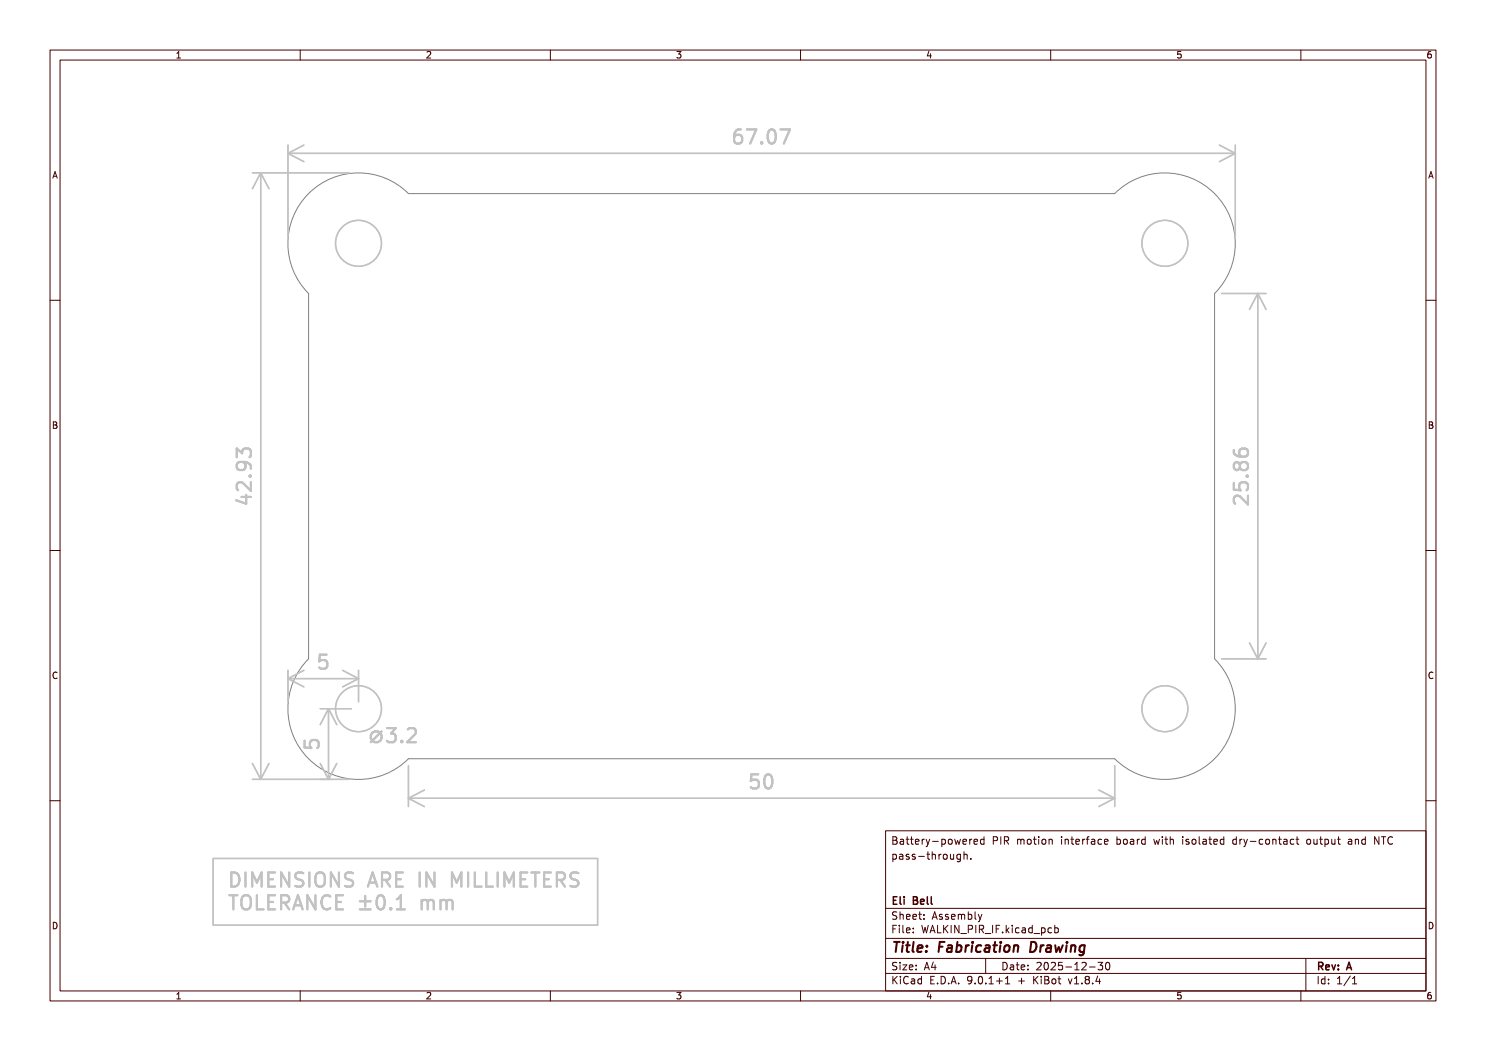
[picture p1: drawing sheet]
<svg xmlns="http://www.w3.org/2000/svg" width="297mm" height="210mm" viewBox="0 0 297 210" stroke-linecap="round" stroke-linejoin="round" font-family="sans-serif">
<path d="M61.7 38.7a14.1 14.1 0 0 1 19.9 0h141.2a14.1 14.1 0 0 1 20 0 14.1 14.1 0 0 1 0 19.9v73a14.1 14.1 0 0 1 0 20 14.1 14.1 0 0 1-20 0h-141.2a14.1 14.1 0 0 1-19.9 0 14.1 14.1 0 0 1 0-20v-73a14.1 14.1 0 0 1 0-19.9z" fill="none" stroke="#818181" stroke-width=".2"/>
<g fill="none" stroke="#c2c2c2" stroke-width=".28">
<path d="M50.5 34.5h19.3M52.1 34.5v121.2M52.1 34.5l1.7 3.2M52.1 34.5l-1.6 3.2M57.6 29v18.3M57.6 30.6h189.3M57.6 30.6l3.1 1.7M60.7 29l-3.1 1.6M243.7 29l3.2 1.6M246.9 29v18.2M246.9 30.6l-3.2 1.7M244.2 58.6h8.8"/>
<path d="M251.4 58.6v73M251.4 58.6l1.6 3.2M251.4 58.6l-1.7 3.2M57.6 133.9v6.3M57.6 135.6h14.1M57.6 135.6l3.1 1.7M60.7 133.9l-3.1 1.7M68.5 133.9l3.2 1.7M71.7 133.9v6.3M71.7 135.6l-3.2 1.7M244.2 131.6h8.8M249.7 128.5l1.7 3.1"/>
<path d="M253 128.5l-1.6 3.1M50.5 155.7h19.3M50.5 152.5l1.6 3.2M53.8 152.5l-1.7 3.2M64 141.6h6.2M64 152.5l1.7 3.2M65.7 141.6v14.1M65.7 141.6l1.6 3.2M65.7 141.6l-1.7 3.2M67.3 152.5l-1.6 3.2M81.6 153v8.2M81.6 159.5h141.2"/>
<path d="M81.6 159.5l3.2 1.7M84.8 157.9l-3.2 1.6M219.6 157.9l3.2 1.6M222.8 153v8.2M222.8 159.5l-3.2 1.7M42.6 171.5h76.8v13.4h-76.8z"/>
<circle cx="71.7" cy="48.6" r="4.6"/>
<circle cx="232.8" cy="48.6" r="4.6"/>
<circle cx="71.7" cy="141.6" r="4.6"/>
<circle cx="232.8" cy="141.6" r="4.6"/>
</g>
<g fill="none" stroke="#c2c2c2" stroke-width=".42">
<path d="M148.1 25.9a1.12 1.12 0 0 0-1.4 1.2v1l.3 .4 .8 .2 .4-.3 .1-.9-.2-.4-.8-.2-.6 .6M149.3 25.9h1.9l-1.3 2.8M152.2 28.4l.2 .1-.2 .2M152.2 28.4l-.1 .1 .1 .2M152.2 28.4v.3M153.7 26.1a.67 .67 0 0 1 .7-.2 .67 .67 0 0 1 .5 .5 1.66 1.66 0 0 1-.5 2.3 .72 .72 0 0 1-.8-.6 2.42 2.42 0 0 1 .1-2zM156 25.9h1.9l-1.2 2.8M47.3 91.4v-1.8l1.1 1a.77 .77 0 0 1 .5-1h.7l.4 .3 .1 1.1-.2 .4M48.3 99.3h1.8M48.5 92.3l.6 .5v.6l-.6 .5h-.6l-.4-.2-.2-.9 .3-.4a1.87 1.87 0 0 1 2.5 .7v.6M49.2 98.9v1.7l-2-.6M49.9 95.1l.1-.1 .1 .1"/>
<path d="M49.9 95.1l.1 .2 .1-.2M49.9 95.1h.2M50.1 96.3v1.8l-1.6-1.6a.77 .77 0 0 0-1.2 .4v.7l.3 .4M246.6 96.5v1.3l1.3 .2-.2-.4 .1-1 .4-.2 1 .1 .2 .4v.7l-.2 .4M246.6 89.9a1.12 1.12 0 0 0 1.2 1.3h1.1l.4-.2 .1-.8-.2-.4-1-.2-.4 .3-.1 .8 .5 .5M247.8 92.9l-.5-.6-.4 .2-.3 .4 .1 .8a.59 .59 0 0 0 .7 .2 .59 .59 0 0 0 .4-.5M247.8 92.9l.6-.6h.5l.5 .6v.5l-.5 .5-.8-.1-.3-.4M247.8 92.9v.5M249.2 95.1h.2M249.2 95.1l.1-.1 .1 .1M249.2 95.1l.1 .2 .1-.2M249.4 99v1.8l-1.6-1.6a.77 .77 0 0 0-1.2 .4v.7l.3 .4"/>
<path d="M65.3 130.8h-1.4l-.1 1.4 .4-.3 .9 .1 .3 .4-.1 1-.4 .2h-.7l-.4-.2M60.9 148v1.3l1.3 .2-.3-.4 .2-1 .4-.2 .9 .1 .3 .4v.7l-.3 .4M76.3 146.2l-2.2 2.1M77.3 145.5h1.8l-1 1.1a.77 .77 0 0 1 1 .5v.7l-.3 .4-.2 .1h-.9l-.4-.3M80.3 148l.1 .2-.1 .1M80.3 148l-.1 .2 .1 .1M80.3 148v.3M81.5 145.7l.4-.2h.7a.77 .77 0 0 1 .4 1.2l-1.6 1.6h1.7M151.5 154.7h-1.3l-.1 1.4 .4-.3 .9 .1 .3 .4-.2 1-.4 .2h-.6l-.4-.2M153 155a.67 .67 0 0 1 .7-.3 .67 .67 0 0 1 .5 .6 1.66 1.66 0 0 1-.5 2.2 .72 .72 0 0 1-.8-.5 2.42 2.42 0 0 1 .1-2zM45.8 178.9h1.6M46.2 174.3a1.49 1.49 0 0 1 1.6 1 1.49 1.49 0 0 1-.5 1.7l-1.1 .2z"/>
<path d="M46.6 178.9v2.8M48.4 179.3a.95 .95 0 0 1 1.1-.4 .95 .95 0 0 1 .6 .9v1a.94 .94 0 0 1-.9 .9 .94 .94 0 0 1-.9-.9zM49.1 174.3v2.9M50.4 177.2v-2.9l.9 2.1 1-2.1v2.9M51.3 178.9v2.8h1.4M53.6 175.7h1M55 174.3h-1.4v2.9h1.4M55 178.9h-1.4v2.8h1.4M57.8 174.3v2.9l-1.6-2.9v2.9M60.6 174.5l-1.1-.2a.69 .69 0 0 0-.5 .7 .69 .69 0 0 0 .5 .7 1.04 1.04 0 0 1 1.1 .7 .72 .72 0 0 1-.5 .8l-1.1-.2M61.8 174.3v2.9M63 178.9v2.8l-1.6-2.8v2.8"/>
<path d="M63.2 174.7a.95 .95 0 0 1 1.1-.4 .95 .95 0 0 1 .6 1v.9a.94 .94 0 0 1-.9 1 .94 .94 0 0 1-1-1zM66 179.2a1.05 1.05 0 0 0-1.2-.2 1.05 1.05 0 0 0-.5 1.1 1.2 1.2 0 0 0 .3 1.3 1.2 1.2 0 0 0 1.3 .2l.1-.2M67.7 174.3v2.9l-1.6-2.9v2.9M68.6 178.9h-1.4v2.8h1.4M70.6 174.5l-1.1-.2a.69 .69 0 0 0-.6 .7 .69 .69 0 0 0 .6 .7 1.04 1.04 0 0 1 1.1 .7 .72 .72 0 0 1-.6 .8l-1-.2M73 179v2.2M73.5 177.2l1-2.9 .9 2.9M73.8 176.4h1.3M75.7 179a.67 .67 0 0 1 1.1 .4 1.66 1.66 0 0 1-.6 2.3 .72 .72 0 0 1-.8-.5 2.2 2.2 0 0 1 .3-2.2zM76.4 175.8h1a.77 .77 0 0 0 .6-.7 .77 .77 0 0 0-.6-.8h-1v2.9M77 175.8l1 1.4M79.2 175.7h.9"/>
<path d="M79.3 179.7l.8-.8v2.8M80.5 174.3h-1.3v2.9h1.3M83.9 174.3v2.9M84.3 179.8v1.9M86.8 174.3v2.9l-1.6-2.9v2.9M88 179.8v1.9M90.3 177.2v-2.9l1 2.1 .9-2.1v2.9M93.6 174.3v2.9M94.9 174.3v2.9h1.3M97.2 174.3v2.9h1.3M99.5 174.3v2.9M100.8 177.2v-2.9l1 2.1 .9-2.1v2.9"/>
<path d="M104 175.7h1M105.4 174.3h-1.4v2.9h1.4M106.2 174.3h1.6M107 174.3v2.9M108.7 175.7h1M110.1 174.3h-1.4v2.9h1.4M111.3 175.8h1.1a.77 .77 0 0 0 .5-.7 .77 .77 0 0 0-.5-.8h-1.1v2.9M112 175.8l.9 1.4M115.6 174.5l-1.1-.2a.69 .69 0 0 0-.5 .7 .69 .69 0 0 0 .5 .7 1.04 1.04 0 0 1 1.1 .7 .72 .72 0 0 1-.5 .8l-1.1-.2M53.6 180.2h1M56.2 180.4h1.1a.77 .77 0 0 0 .5-.8 .77 .77 0 0 0-.5-.7h-1.1v2.8M56.9 180.4l.9 1.3"/>
<path d="M58.6 181.7l.9-2.8 1 2.8M58.9 180.9h1.3M67.2 180.2h1M71.9 181.7h2.2M71.9 180.1h2.2M78.1 181.4l.1 .2-.1 .1M78.1 181.4l-.1 .2 .1 .1M78.1 181.4v.3M79.3 181.7h1.6M84.3 180.1a.7 .7 0 0 1 1.2 .1M85.5 180.2l.4-.4 .7 .2 .1 .2v1.5M85.5 180.2v1.5"/>
<path d="M88 180.1a.7 .7 0 0 1 1.3 .1M89.3 180.2l.4-.4 .6 .2 .2 .2v1.5M89.3 180.2v1.5"/>
<circle cx="75.2" cy="147.2" r="1.12"/>
</g>
<g fill="none" stroke="#480000" stroke-width=".2">
<path d="M10 10h277v190h-277zM12 12h273v186h-273zM35.3 11.6h.8M35.3 10.7l.4-.4v1.3M60 10v2M85.3 10.4l.5-.1 .3 .4-.8 .9h.8M110 10v2M135.3 10.3h.8l-.4 .5 .3 .1v.6l-.2 .1-.5-.1M160 10v2M185.7 10.2l-.4 1h.9M186 10.7v.9M210 10v2"/>
<path d="M236 10.3h-.6l-.1 .6 .2-.1 .5 .1 .1 .1-.1 .5-.2 .1-.5-.1M260 10v2M286 10.3l-.4 .1-.2 .2-.1 .7 .3 .3 .4-.1 .1-.5-.1-.1-.4-.1-.3 .2M10.6 35.6l.4-1.3 .4 1.3M10.7 35.2h.6M285.6 35.6l.4-1.3 .4 1.3M285.7 35.2h.6M10 60h2M285 60h2M10.7 84.3h.4l.2 .2-.2 .4 .2 .1 .1 .3-.2 .3h-.5zM10.7 84.9h.4M285.7 84.3h.4l.2 .2-.2 .4 .2 .1 .1 .3-.2 .3h-.5z"/>
<path d="M285.7 84.9h.4M10 110h2M285 110h2M11.4 134.4a.62 .62 0 0 0-.9 .5 .62 .62 0 0 0 .7 .7l.2-.1M286.4 134.4a.62 .62 0 0 0-.9 .5 .62 .62 0 0 0 .7 .7l.2-.1M10 160h2M285 160h2M177 166h108v32h-108zM178.5 167.2l.7 .1v.3l-.2 .3a.4 .4 0 0 1 .3 .4 .4 .4 0 0 1-.3 .4h-.5zM178.5 170.7v1.5M178.5 170.8l.4-.1 .3 .3-.2 .6h-.5M178.5 167.9h.5"/>
<path d="M179.8 170.8h.6l.1 .9M180 167.8h.5l.1 .9M180.5 171.1h-.5l-.3 .2 .3 .4 .5-.1M180.6 168.1h-.5l-.2 .2 .2 .4 .5-.1M181.1 167.7h.6M181.3 167.2v1.3l.4 .2M181.7 170.8l-.4-.1-.2 .2 .1 .2 .5 .2v.3h-.6M182 167.7h.5M182.2 167.2v1.3l.3 .2M182.9 170.8l-.4-.1-.2 .2 .1 .2 .5 .2v.3h-.6M183 168.2l.7-.1-.1-.3-.4-.1-.2 .2v.7h.6M183.6 171.1h1.1"/>
<path d="M184.3 167.7v1M184.7 167.7l-.4 .3M185.1 167.7l.4 1M185.2 170.7h.6M185.5 170.2v1.3l.3 .2M185.5 168.7l-.4 .5M185.8 167.7l-.3 1M186.3 170.8l.2-.1 .4 .1 .1 .9M186.3 170.2v1.5M186.4 168.1h1.1M187.7 170.7v1M188.1 170.7l-.4 .3"/>
<path d="M188.2 167.8l.5-.1 .3 .3-.2 .6h-.6M188.2 167.7v1.5M188.6 170.8l.2-.1 .4 .1 .1 .6-.1 .2-.4 .1-.2-.1zM189.7 167.8l.3-.1 .3 .3v.4l-.3 .3-.3-.1-.2-.2zM190 170.7v.9l.4 .1 .2-.1M190.6 170.7v1M190.8 167.7l.3 1 .3-.7 .3 .7 .3-1M192 170.8l-.5-.1-.3 .3 .2 .6h.6M192 170.7v1.2l-.3 .3-.4-.1M192.5 168.2l.7-.1-.1-.3-.4-.1-.2 .2v.7h.6M192.7 170.8l.2-.1 .3 .1 .1 .9M192.7 170.2v1.5"/>
<path d="M193.8 167.7v1M194 171.6v.1M194.2 167.7l-.4 .3M194.7 168.2l.7-.1-.1-.3-.4-.1-.2 .2v.7h.6M196.7 167.8l-.5-.1-.2 .3 .1 .6h.6M196.7 167.2v1.5M198.5 168l.7-.1 .2-.2-.1-.4-.2-.1h-.6v1.5M200 167.2v1.5M200.7 168l.8-.1 .1-.2-.1-.4-.2-.1h-.6v1.5M201.1 168l.5 .7M203.4 167.8l.4-.1 .2 .2M203.4 167.7v1"/>
<path d="M204 167.9l.2-.2 .4 .1 .1 .9M204 167.9v.8M205.5 167.8l.3-.1 .3 .3v.4l-.3 .3-.3-.1-.2-.2zM206.5 167.7h.6M206.7 167.2v1.3l.4 .2M207.6 167.2v.1M207.6 167.7v1M208.4 167.8l.3-.1 .3 .3v.4l-.3 .3-.3-.1-.2-.2zM209.7 167.7v1M209.7 167.8l.2-.1 .3 .1 .1 .9M212.2 167.2v.1M212.2 167.7v1"/>
<path d="M212.9 167.8l.2-.1 .4 .1v.9M212.9 167.7v1M214 167.7h.6M214.2 167.2v1.3l.4 .2M215 168.2l.7-.1v-.3l-.5-.1-.2 .2 .1 .7h.6M216.4 167.7v1M216.8 167.7l-.4 .3M217.1 167.7h.6M217.7 167.2l-.4 .2v1.3M218.2 167.8h.5l.1 .9M218.8 168.1h-.5l-.2 .2 .2 .4 .5-.1M220.2 167.8l-.5-.1-.2 .3 .1 .6h.6"/>
<path d="M220.7 168.2l.8-.1-.1-.3-.4-.1-.3 .2 .1 .7h.6M223.2 167.8l.5-.1 .3 .3-.2 .6h-.6M223.2 167.2v1.5M224.6 167.8l.2-.1 .4 .1 .1 .6-.1 .2-.4 .1-.2-.1zM226 167.8h.5l.1 .9M226.6 168.1h-.5l-.2 .2 .2 .4 .5-.1M227.3 167.7v1M227.7 167.7l-.4 .3M228.9 167.8l-.4-.1-.3 .3 .1 .6h.6M228.9 167.2v1.5M230.6 167.7l.3 1 .3-.7 .3 .7 .2-1M232.3 167.2v.1"/>
<path d="M232.3 167.7v1M232.8 167.7h.6M233 167.2v1.3l.4 .2M233.9 167.8l.2-.1 .4 .1v.9M233.9 167.2v1.5M236.4 167.2v.1M236.4 167.7v1M237.6 167.8l-.4-.1-.2 .2 .1 .2 .5 .2v.3h-.6M238.4 167.8l.3-.1 .3 .3v.4l-.3 .3-.3-.1-.2-.2zM239.7 167.2v1.3l.2 .2M240.5 167.8h.5l.1 .9M241.1 168.1h-.5l-.2 .2 .2 .4 .5-.1"/>
<path d="M241.6 167.7h.6M241.8 167.2v1.3l.4 .2M242.6 168.2l.7-.1-.1-.3-.4-.1-.2 .2 .1 .7h.5M244.6 167.8l-.4-.1-.3 .3 .1 .6h.6M244.6 167.2v1.5M247.1 167.8l-.4-.1-.3 .3 .1 .6h.6M247.1 167.2v1.5M247.8 167.7v1M248.2 167.7l-.4 .3M248.6 167.7l.4 1M249 168.7l-.4 .5M249.3 167.7l-.3 1"/>
<path d="M249.9 168.1h1.1M252.4 167.8l-.4-.1-.3 .3 .1 .6h.6M253 167.8l.2-.1 .5 .1v.6l-.1 .2-.4 .1-.2-.1zM254.4 167.8l.2-.1 .4 .1v.9M254.4 167.7v1M255.5 167.7h.6M255.7 167.2v1.3l.4 .2M256.6 167.8h.6v.9M257.2 168.1h-.5l-.2 .2 .2 .4 .5-.1M258.6 167.8l-.4-.1-.3 .3 .1 .6h.6M259 167.7h.6M259.2 167.2v1.3l.4 .2"/>
<path d="M261.3 167.8l.4-.1 .3 .3v.4l-.3 .3-.4-.1-.1-.2zM262.6 167.7l.1 .9 .3 .1 .2-.1M263.2 167.7v1M263.7 167.7h.6M264 167.2v1.3l.3 .2M264.8 167.7v1.5M264.8 167.8l.4-.1 .3 .3-.1 .6h-.6M266.2 167.7v.9l.4 .1 .2-.1M266.8 167.7v1M267.3 167.7h.6M267.5 167.2v1.3l.4 .2M269.5 167.8h.6l.1 .9"/>
<path d="M270.2 168.1h-.5l-.2 .2 .2 .4 .5-.1M270.9 167.8l.2-.1 .4 .1v.9M270.9 167.7v1M272.9 167.8l-.4-.1-.3 .3 .1 .6h.6M272.9 167.2v1.5M275.6 167.2v1.5l-.9-1.5v1.5M276.1 167.2h.9M276.5 167.2v1.5M278.3 167.3a.71 .71 0 0 0-1 .5 .71 .71 0 0 0 .7 .9l.3-.1M10.7 184.3a.66 .66 0 0 1 .7 .6 .66 .66 0 0 1-.7 .7zM35.3 198.7l.4-.4v1.3M35.3 199.6h.8"/>
<path d="M60 198v2M85.3 198.4l.5-.1 .3 .4-.8 .9h.8M110 198v2M135.3 198.3h.8l-.4 .5 .3 .1v.6l-.2 .1-.5-.1M160 198v2M177 194.5h108M177 191.5h108M177 187.5h108M177 181.5h108M178.5 195.1v1.5M178.5 185.6h.5M178.7 195.7l.6 .9"/>
<path d="M179.2 184.9h-.7v1.5M179.2 192.4l-.5-.1-.2 .1v.5l.6 .3 .1 .3-.2 .3-.6-.1M179.2 182.3l-.5-.1-.2 .1v.5l.6 .3 .1 .3-.2 .3-.6-.1M179.3 195.1l-.8 .9M179.7 184.9v.1M179.7 185.4v1M179.9 182.2v1.5M179.9 192.3v.1M179.9 192.8v1M179.9 182.8l.2-.1 .4 .1v.9M180 195.1v.1M180 195.6v1"/>
<path d="M180.5 192.8h.7l-.7 1h.7M180.5 184.9v1.3l.2 .2M181.2 185.9l.7-.2-.1-.2-.4-.1-.2 .2v.7h.6M181.2 183.2l.7-.1-.1-.3-.4-.1-.2 .2v.7h.6M181.5 195.2a.71 .71 0 0 0-1 .5 .71 .71 0 0 0 .7 .9l.3-.1M181.7 193.3l.8-.1-.1-.3-.4-.1-.3 .2 .1 .7h.6M182.2 195.7h.5l.1 .9M182.5 183.2l.7-.1-.1-.3-.4-.1-.2 .2v.7h.6M182.5 186.3v.1M182.5 185.5v.1M182.8 196h-.5l-.2 .2 .2 .4 .5-.1M183.1 193.7v.1"/>
<path d="M183.1 192.9v.1M183.6 182.7h.6M183.8 182.2v1.3l.4 .2M184.2 195.7l-.5-.1-.2 .3 .1 .6h.6M184.2 195.1v1.5M184.2 184.9l.4 1.5 .3-1.1 .3 1.1 .3-1.5M184.7 183.6v.1M184.7 182.8v.1M184.7 193.8l.5-1.5 .5 1.5M184.9 193.4h.7M185.7 198.2l-.4 1h.9M185.9 186.4l.5-1.5 .5 1.5"/>
<path d="M186 198.7v.9M186 195.8h.5M186 186h.7M186.3 183.7l.5-1.5 .5 1.5M186.5 183.3h.7M186.5 192.2l-.3 1.1h.9M186.7 195.1h-.7v1.5h.7M186.9 192.8v1M187.4 196.5v.1M187.4 184.9v1.5h.7M188.1 195.1a.76 .76 0 0 1 .9 .7 .76 .76 0 0 1-.9 .8zM188.3 182.8l-.3-.1-.3 .2 .1 .2 .5 .2v.3h-.6"/>
<path d="M188.6 184.9v1.5M188.8 185.5l.7 .9M189.5 184.9l-.9 .8M189.5 182.8l-.3-.1-.2 .2v.2l.5 .2v.3h-.5M189.6 196.5v.1M190.1 196.6l.5-1.5 .5 1.5M190.1 184.9v1.5M190.2 183.2l.7-.1-.1-.3-.4-.1-.2 .2v.7h.6M190.2 196.2h.8M191.5 182.8l.5-.1 .2 .2M191.5 182.7v1M191.6 196.5v.1"/>
<path d="M191.7 184.9v1.5l-.9-1.5v1.5M192 186.5h1.2M192.2 182.9l.2-.2 .3 .1 .1 .9M192.2 182.9v.8M193.5 182.8l.5-.1 .2 .3-.1 .6h-.6M193.5 185.7l.7-.1 .2-.2-.1-.4-.2-.1h-.6v1.5M193.5 182.2v1.5M194.2 195.7l-.2 .3h-.3l-.3-.3 .1-.5 .5-.1 .2 .1a.99 .99 0 0 1-.4 1.4h-.3M194.9 196.5v.1M194.9 182.2v1.3l.2 .2M195 184.9v1.5M195.5 182.7l.4 1"/>
<path d="M195.7 195.2l.2-.1a.8 .8 0 0 1 .5 .7 .8 .8 0 0 1-.5 .8l-.2-.1-.2-.5zM195.7 185.7l.8-.1 .1-.2-.1-.4-.2-.1h-.6v1.5M195.9 183.7l-.4 .5M196.1 185.7l.5 .7M196.2 182.7l-.3 1M196.9 186.5h1.1M197 191.5v3M197 196.5v.1M197.7 196.6h.8M197.7 195.5l.4-.4v1.5M198.4 184.9v1.5M199.1 185.6h.5"/>
<path d="M199.2 196h1.1M199.7 195.4v1.2M199.8 184.9h-.7v1.5M200.4 186.3v.1M200.5 192.3a.76 .76 0 0 1 .8 .7 .76 .76 0 0 1-.8 .8zM201 196.6h.8M201 195.5l.4-.4v1.5M201.1 184.9v1.5M201.2 185.8l.5 .6M201.7 185.4l-.6 .6M202 192.9h.5l.1 .9M202.3 184.9v.1"/>
<path d="M202.3 185.4v1M202.6 193.2h-.5l-.2 .2 .2 .4 .5-.1M203.1 192.8h.6M203.3 192.3v1.3l.4 .2M203.6 196h1.1M203.7 185.5l-.5-.1-.2 .3 .1 .6h.6M204.1 193.3l.7-.1-.1-.3-.4-.1-.2 .2 .1 .7h.5M204.2 195.4v1.2M204.3 185.5h.6l.1 .9M205 185.7l-.5 .1-.3 .2 .3 .4 .5-.1M205.5 193.7v.1M205.5 192.9v.1"/>
<path d="M206.3 185.5l-.4-.1-.3 .3 .1 .6h.6M206.3 184.9v1.5M206.6 195.1v1.5M206.7 186.5h1.1M206.8 195.7l.7 .9M207.2 192.4l.6-.1 .3 .4-.9 1.1h.9M207.5 195.1l-.9 .9M208.1 195.1v.1M208.1 195.6v1M208.2 185.5l.4-.1 .3 .3-.2 .6h-.5M208.2 185.4v1.5M208.8 195.1l.7 .1 .1 .3-.3 .3a.4 .4 0 0 1 .4 .4 .4 .4 0 0 1-.3 .4h-.6z"/>
<path d="M208.8 195.8h.5M208.9 192.4l.1-.1a.8 .8 0 0 1 .5 .7 .8 .8 0 0 1-.5 .8 1 1 0 0 1-.1-1.4zM210 198v2M210.1 192.4l.6-.1 .3 .4-1 1.1h1M210.2 185.5l-.5-.1-.2 .3 .1 .6h.6M210.4 195.7l.3-.1 .3 .3v.4l-.3 .3-.3-.1-.2-.2zM210.8 185.5l.4-.1 .3 .3-.1 .6h-.6M210.8 184.9v1.5M211.5 195.6h.5M211.7 195.1v1.3l.3 .2M212.3 192.3h-.7l-.1 .7 .2-.1h.5l.2 .3-.1 .5-.2 .1-.6-.1M213 193.2h1.2"/>
<path d="M213.5 195.6l.4 1 .3-1M214.7 196.6h.9M214.7 195.5l.5-.4v1.5M214.8 193.8h.9M214.8 192.7l.4-.4v1.5M216.2 192.4l.6-.1 .3 .4-.9 1.1h.9M216.2 196.5v.1M217.2 195.7l-.3 .3v.3l.3 .3h.3l.2-.3v-.3l-.2-.3M217.2 195.7l-.3-.3 .3-.3h.3l.2 .3-.2 .3M217.2 195.7h.3M217.7 193.2h1.2M218.4 196.5v.1"/>
<path d="M219.4 195l-.4 1.1h1M219.5 192.3h.9l-.5 .6 .4 .1v.7l-.2 .1-.6-.1M219.7 195.6v1M221.1 192.4l.2-.1a.8 .8 0 0 1 .5 .7 .8 .8 0 0 1-.5 .8l-.2-.1-.1-.5zM236 198.3h-.6l-.1 .6 .2-.1 .5 .1 .1 .1-.1 .5-.2 .1-.5-.1M260 198v2M261 191.5v6.5M263.5 195.1v1.5M264.8 195.7l-.4-.1-.3 .3 .1 .6h.6M264.8 195.1v1.5M265.5 196.5v.1M265.5 195.7v.1"/>
<path d="M267.3 196.6h.9M267.3 195.5l.4-.4v1.5M269.9 195l-1.3 2M270.3 196.6h.9M270.3 195.5l.4-.4v1.5M285.7 184.3a.66 .66 0 0 1 .7 .6 .66 .66 0 0 1-.7 .7zM286 198.3l-.4 .1-.2 .2-.1 .8 .3 .2 .4-.1 .1-.5-.1-.1-.4-.1-.3 .2"/>
</g>
<g fill="none" stroke="#480000" stroke-width=".3">
<path d="M178.6 179.9h.5M179.3 179.2h-.7v1.5h.7M179.9 179.2v1.3l.2 .2M180.7 179.2v.1M180.7 179.7v1M182.6 179.9h.5M182.6 179.2l.7 .1v.3l-.2 .3a.4 .4 0 0 1 .3 .4 .4 .4 0 0 1-.3 .4h-.5zM185.3 179.2v1.3l.3 .2M186.1 179.2v1.3l.2 .2M184 180.2l.7-.2-.1-.2-.4-.1-.2 .2 .1 .7h.5M263.6 193.1l.7-.1 .1-.2-.1-.4-.2-.1h-.5v1.5M263.9 193.1l.5 .7"/>
<path d="M265 193.3l.7-.2-.1-.2-.4-.1-.2 .2 .1 .7h.5M266.2 192.8l.4 1 .3-1M267.5 193.6v.2M267.5 192.9v.1M269.1 193.8l.5-1.5 .5 1.5M269.3 193.4h.7"/>
</g>
<g fill="none" stroke="#480000" stroke-width=".4">
<path d="M178.7 188.2h1.1M179.3 188.2l-.3 2M180.4 188.9l-.1 1.3M180.5 188.2v.2M181.1 188.9h.7M181.5 188.2l-.3 1.7 .1 .2 .4 .1M182.6 188.2l-.2 1.7 .2 .3M183.4 189.5l1-.1-.1-.4h-.7l-.3 .9 .3 .3 .6-.1M185.1 190v.2M185.3 189l-.1 .2M187.7 189.2h.7M188.8 188.2h-1l-.2 2"/>
<path d="M189.5 189h.7v1.2M190.3 189.4h-.7a.4 .4 0 0 0-.3 .4 .4 .4 0 0 0 .2 .4l.7-.1M191.3 189h.7l.2 .3-.1 .5a.65 .65 0 0 1-1 .3M191.4 188.2l-.3 2M193.1 188.9l-.2 1.3M193.7 188.9l-.4 .1-.3 .3M194.3 188.9l-.1 1.3M194.4 188.2v.2M196.1 189a.66 .66 0 0 0-1 .3v.5l.1 .3h.8M197 189h.7v1.2M197.8 189.4h-.7a.4 .4 0 0 0-.3 .4 .4 .4 0 0 0 .2 .4l.7-.1M198.5 188.9h.8"/>
<path d="M198.9 188.2l-.2 1.7v.2l.4 .1M199.9 188.9l-.1 1.3M200 188.2v.2M200.9 189.1a.52 .52 0 0 1 .5-.2 .52 .52 0 0 1 .4 .4l-.1 .5a.55 .55 0 0 1-.5 .4 .55 .55 0 0 1-.5-.4zM202.7 189.1a.49 .49 0 0 1 .8 .1l-.1 1M202.7 188.9l-.2 1.3M206.1 188.2a.96 .96 0 0 1 1.1 .6 .96 .96 0 0 1-.3 1.1l-.6 .3h-.4zM208 188.9l-.1 1.3M208.6 188.9l-.4 .1-.2 .3M209.3 189h.7v1.2M210.1 189.4h-.7a.4 .4 0 0 0-.3 .4 .4 .4 0 0 0 .2 .4l.7-.1M210.9 188.9l.2 1.3 .5-.9 .3 .9 .5-1.3"/>
<path d="M213.2 188.9l-.2 1.3M213.3 188.2l-.1 .2M214.1 189.1a.49 .49 0 0 1 .9 .1l-.2 1M214.1 188.9l-.1 1.3M216.8 189a.66 .66 0 0 0-1 .3l-.1 .5 .2 .3h.7M216.8 188.9l-.3 1.8a.57 .57 0 0 1-.8 .1"/>
</g>
<g font-size="3.8" fill="#fff">
<text x="146.6" y="28.8">67.07</text>
<text x="50.3" y="100.8" transform="rotate(-90 50.3 100.8)">42.93</text>
<text x="249.6" y="100.8" transform="rotate(-90 249.6 100.8)">25.86</text>
<text x="63.5" y="133.8">5</text>
<text x="63.8" y="149.8" transform="rotate(-90 63.8 149.8)">5</text>
<text x="73.2" y="148.7">⌀3.2</text>
<text x="149.9" y="157.7">50</text>
<text x="45.3" y="177">DIMENSIONS ARE IN MILLIMETERS</text>
<text x="45.3" y="181.6">TOLERANCE ±0.1 mm</text>
</g>
<text font-size="2.7" fill="#fff" x="178" y="190.3">Title: Fabrication Drawing</text>
<g font-size="2" fill="#fff">
<text x="178" y="168.8">Battery-powered PIR motion interface board with isolated dry-contact output and NTC</text>
<text x="178" y="171.8">pass-through.</text>
<text x="178" y="180.8">Eli Bell</text>
<text x="178" y="183.8">Sheet: Assembly</text>
<text x="178" y="186.5">File: WALKIN_PIR_IF.kicad_pcb</text>
<text x="178" y="193.9">Size: A4</text>
<text x="178" y="196.7">KiCad E.D.A. 9.0.1+1 + KiBot v1.8.4</text>
<text x="200" y="193.9">Date: 2025-12-30</text>
<text x="263" y="196.7">Id: 1/1</text>
<text x="263" y="193.9">Rev: A</text>
</g>
<g font-size="1.7" fill="#fff">
<text x="35" y="11.6">1</text>
<text x="85" y="11.6">2</text>
<text x="135" y="11.6">3</text>
<text x="185" y="11.6">4</text>
<text x="235" y="11.6">5</text>
<text x="285" y="11.6">6</text>
<text x="10.5" y="35.6">A</text>
<text x="285.5" y="35.6">A</text>
<text x="10.5" y="85.6">B</text>
<text x="285.5" y="85.6">B</text>
<text x="10.5" y="135.7">C</text>
<text x="285.5" y="135.7">C</text>
<text x="10.5" y="185.6">D</text>
<text x="285.5" y="185.6">D</text>
<text x="35" y="199.7">1</text>
<text x="85" y="199.7">2</text>
<text x="135" y="199.7">3</text>
<text x="185" y="199.7">4</text>
<text x="235" y="199.7">5</text>
<text x="285" y="199.7">6</text>
</g>
</svg>
